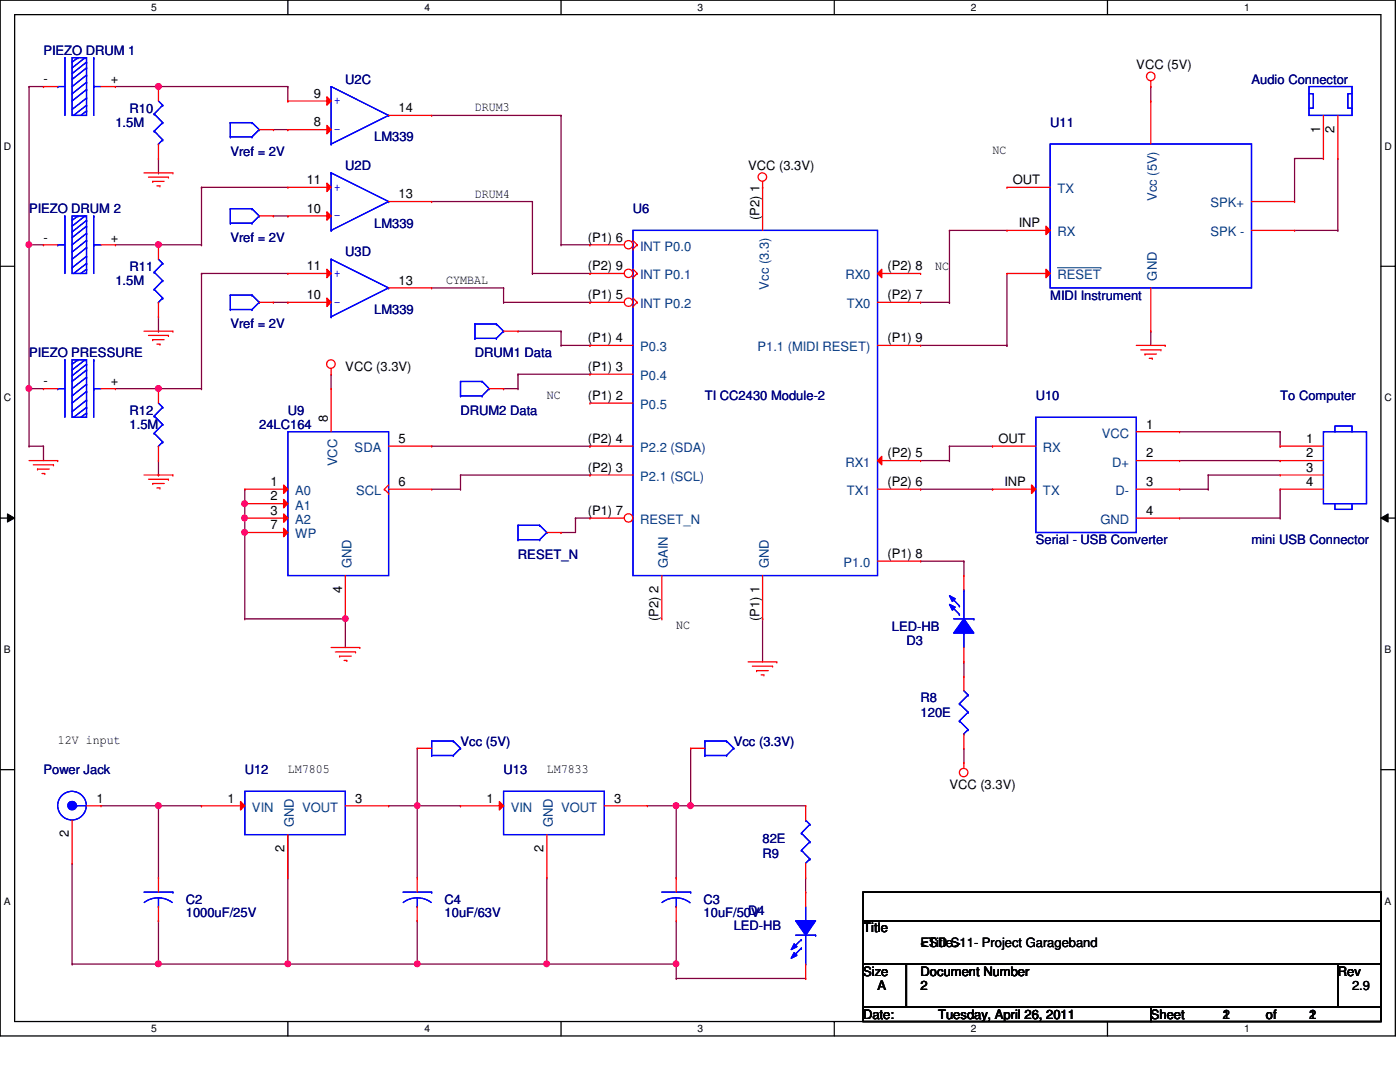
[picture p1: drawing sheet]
<svg xmlns="http://www.w3.org/2000/svg" width="279mm" height="216mm" viewBox="0 0 279 216" stroke-linecap="round" stroke-linejoin="round" font-family="sans-serif">
<path d="M0 0h278.5v206.7h-278.5zM2.9 2.9h272.7v200.9h-272.7z" fill="none" stroke="#000" stroke-width=".25"/>
<g fill="#fff">
<path d="M30.2 .3h1.1v2.3h-1.1z"/>
<path d="M30.2 204.1h1.1v2.3h-1.1z"/>
</g>
<path d="M57.4 0v2.9M57.4 203.8v2.9" fill="none" stroke="#000" stroke-width=".25"/>
<g fill="#fff">
<path d="M84.7 .3h1.1v2.3h-1.1z"/>
<path d="M84.7 204.1h1.1v2.3h-1.1z"/>
</g>
<path d="M112 0v2.9M112 203.8v2.9" fill="none" stroke="#000" stroke-width=".25"/>
<g fill="#fff">
<path d="M139.2 .3h1.1v2.3h-1.1z"/>
<path d="M139.2 204.1h1.1v2.3h-1.1z"/>
</g>
<path d="M166.5 0v2.9M166.5 203.8v2.9" fill="none" stroke="#000" stroke-width=".25"/>
<g fill="#fff">
<path d="M193.8 .3h1.1v2.3h-1.1z"/>
<path d="M193.8 204.1h1.1v2.3h-1.1z"/>
</g>
<path d="M221 0v2.9M221 203.8v2.9" fill="none" stroke="#000" stroke-width=".25"/>
<g fill="#fff">
<path d="M248.3 .3h1.1v2.3h-1.1z"/>
<path d="M248.3 204.1h1.1v2.3h-1.1z"/>
<path d="M.8 28h1.4v2.3h-1.4z"/>
<path d="M276.3 28h1.4v2.3h-1.4z"/>
<path d="M.8 78.2h1.4v2.3h-1.4z"/>
<path d="M276.3 78.2h1.4v2.3h-1.4z"/>
</g>
<path d="M0 53.1h2.9M275.6 53.1h2.9" fill="none" stroke="#000" stroke-width=".25"/>
<g fill="#fff">
<path d="M.8 128.5h1.3v2.2h-1.3z"/>
<path d="M276.3 128.5h1.3v2.2h-1.3z"/>
</g>
<path d="M0 103.4h2.9M275.6 103.4h2.9" fill="none" stroke="#000" stroke-width=".25"/>
<path d="M1.5 102.5l1.4 .9-1.4 .8zM275.6 103.4l1.4-.9v1.7z" fill="#000"/>
<path d="M1.5 102.5l1.4 .9-1.4 .8zM275.6 103.4l1.4-.9v1.7z" fill="none" stroke="#000" stroke-width=".2"/>
<g fill="#fff">
<path d="M.8 178.7h1.3v2.2h-1.3z"/>
<path d="M276.3 178.7h1.3v2.2h-1.3z"/>
</g>
<path d="M0 153.6h2.9M275.6 153.6h2.9" fill="none" stroke="#000" stroke-width=".25"/>
<path d="M5.8 17.3h.1M5.8 17.3h2.9M5.8 17.3v60.3M5.8 48.9h.1M5.8 48.9h2.9M152.2 123.5h.1M152.2 123.5v8.6" fill="none" stroke="#800040" stroke-width=".25"/>
<circle cx="5.8" cy="77.5" r=".56" fill="#f0f"/>
<circle cx="5.8" cy="77.5" r=".56" fill="none" stroke="#f0f" stroke-width=".25"/>
<circle cx="5.8" cy="48.8" r=".56" fill="#f0f"/>
<circle cx="5.8" cy="48.8" r=".56" fill="none" stroke="#f0f" stroke-width=".25"/>
<g fill="none" stroke="#800040" stroke-width=".25">
<path d="M31.6 34.5h.1M31.6 31.6v2.9M5.8 77.6h.1M5.8 77.6h2.9M5.8 77.6v11.4M23 77.6h17.2M31.6 66.1h.1M31.6 77.6h.1M31.6 63.2v2.9M40.2 77.6h.1M5.8 89h.1M5.8 89h2.9"/>
<path d="M8.7 89h.1M8.7 89v2.9M31.6 94.8h.1M31.6 91.9v2.9"/>
</g>
<circle cx="31.6" cy="77.5" r=".56" fill="#f0f"/>
<circle cx="31.6" cy="77.5" r=".56" fill="none" stroke="#f0f" stroke-width=".25"/>
<path d="M23 48.9h17.2M31.6 48.9h.1M40.2 54.6h.1M40.2 48.9h.1M40.2 54.6v23M40.2 54.6h17.2" fill="none" stroke="#800040" stroke-width=".25"/>
<circle cx="31.6" cy="48.8" r=".56" fill="#f0f"/>
<circle cx="31.6" cy="48.8" r=".56" fill="none" stroke="#f0f" stroke-width=".25"/>
<path d="M23 17.3h34.4M31.6 17.3h.1M57.4 17.3h.1M40.2 37.4h.1M40.2 37.4v11.5M40.2 37.4h17.2" fill="none" stroke="#800040" stroke-width=".25"/>
<circle cx="31.6" cy="17.2" r=".57" fill="#f0f"/>
<circle cx="31.6" cy="17.2" r=".57" fill="none" stroke="#f0f" stroke-width=".25"/>
<g fill="none" stroke="#800040" stroke-width=".25">
<path d="M57.4 17.3v2.9M54.6 25.9h2.8M57.4 20.2h.1M57.4 25.9h.1M86.1 23h25.9M112 23h.1M112 23v25.9M54.6 43.1h2.8M57.4 43.1h.1M86.1 40.2h20.2M86.1 57.4h14.4M100.5 57.4h.1"/>
<path d="M100.5 57.4v2.9M106.3 40.2h.1M106.3 54.6h.1M106.3 40.2v14.4M106.3 54.6h11.4M112 48.9h.1M112 48.9h5.7M117.7 48.9h.1M117.7 54.6h.1M54.6 60.3h2.8M57.4 60.3h.1M66.1 74.7h.1"/>
<path d="M66.1 74.7v2.9M100.5 60.3h.1M100.5 60.3h17.2M117.7 60.3h.1M112 106.3h.1M114.9 103.4h.1M114.9 103.4v2.9h-2.9M114.9 103.4h2.8M48.9 123.5h.1M48.9 123.5h20M68.9 123.5h.1M68.9 123.5v5.7"/>
</g>
<circle cx="68.9" cy="123.4" r=".56" fill="#f0f"/>
<circle cx="68.9" cy="123.4" r=".56" fill="none" stroke="#f0f" stroke-width=".25"/>
<path d="M48.9 106.3h.1M48.9 106.3v17.2" fill="none" stroke="#800040" stroke-width=".25"/>
<circle cx="48.8" cy="106.2" r=".56" fill="#f0f"/>
<circle cx="48.8" cy="106.2" r=".56" fill="none" stroke="#f0f" stroke-width=".25"/>
<path d="M48.9 103.4h.1M48.9 100.5h.1M48.9 100.5v5.8" fill="none" stroke="#800040" stroke-width=".25"/>
<circle cx="48.8" cy="103.4" r=".56" fill="#f0f"/>
<circle cx="48.8" cy="103.4" r=".56" fill="none" stroke="#f0f" stroke-width=".25"/>
<circle cx="48.8" cy="100.5" r=".56" fill="#f0f"/>
<circle cx="48.8" cy="100.5" r=".56" fill="none" stroke="#f0f" stroke-width=".25"/>
<g fill="none" stroke="#800040" stroke-width=".25">
<path d="M229.7 17.3h.1M229.7 17.3v2.9M258.4 31.6h.1M258.4 31.6v8.6M258.4 31.6h5.7M264.1 31.6h.1M267 31.6h.1M267 31.6v14.4M189.5 46h.1M189.5 46v14.3M189.5 46h11.5M201 54.6v14.3"/>
<path d="M258.4 46h8.6M267 46h.1M183.7 60.3h5.8M183.7 68.9h17.3M189.5 60.3h.1M201 68.9h.1M229.7 66.1h.1M229.7 66.1v2.8M48.9 97.6h.1M48.9 97.6v2.9M86.1 89h31.6M86.1 97.6h5.8"/>
<path d="M91.9 97.6h.1M91.9 94.8h.1M91.9 94.8h25.8M91.9 94.8v2.8M117.7 89h.1M117.7 94.8h.1M183.7 91.9h5.8M183.7 97.6h14.4M189.5 91.9h.1M189.5 89h.1M189.5 89v2.9M189.5 89h8.6"/>
<path d="M198.1 89h.1M198.1 97.6h.1M235.4 97.6h.1M235.4 91.9h20.1M235.4 97.6h5.7M235.4 86.1h20.1M241.1 94.8h.1M241.1 97.6h.1M241.1 94.8h14.4M241.1 94.8v2.8M255.5 91.9h.1M255.5 86.1h.1"/>
<path d="M255.5 89h.1M255.5 97.6h.1M255.5 86.1v2.9M255.5 97.6v5.8M183.7 112h8.7M192.4 112h.1M192.4 114.9h.1M192.4 112v2.9M235.4 103.4h20.1M255.5 103.4h.1M192.4 132.1h.1M192.4 132.1v2.9"/>
<path d="M192.4 149.3h.1M192.4 149.3v2.9M20.2 160.8h11.4M31.6 160.8h.1"/>
</g>
<circle cx="31.6" cy="160.8" r=".57" fill="#f0f"/>
<circle cx="31.6" cy="160.8" r=".57" fill="none" stroke="#f0f" stroke-width=".25"/>
<path d="M31.6 160.8h.1M31.6 160.8v14.3M31.6 160.8h8.6M40.2 160.8h.1M77.6 160.8h.1M77.6 160.8h14.3M83.3 160.8h.1M83.3 160.8v14.3M91.9 160.8h.1" fill="none" stroke="#800040" stroke-width=".25"/>
<circle cx="83.3" cy="160.8" r=".56" fill="#f0f"/>
<circle cx="83.3" cy="160.8" r=".56" fill="none" stroke="#f0f" stroke-width=".25"/>
<path d="M129.2 160.8h5.8M135 160.8h.1M135 175.1h.1M135 160.8v14.3M135 192.4h.1M135 183.7v8.7" fill="none" stroke="#800040" stroke-width=".25"/>
<circle cx="134.9" cy="192.3" r=".56" fill="#f0f"/>
<circle cx="134.9" cy="192.3" r=".56" fill="none" stroke="#f0f" stroke-width=".25"/>
<path d="M109.1 192.4h.1M109.1 192.4h25.9" fill="none" stroke="#800040" stroke-width=".25"/>
<circle cx="109.1" cy="192.3" r=".56" fill="#f0f"/>
<circle cx="109.1" cy="192.3" r=".56" fill="none" stroke="#f0f" stroke-width=".25"/>
<path d="M57.4 192.4h.1M83.3 183.7h.1M83.3 183.7v8.7h-25.9" fill="none" stroke="#800040" stroke-width=".25"/>
<circle cx="83.3" cy="192.3" r=".56" fill="#f0f"/>
<circle cx="83.3" cy="192.3" r=".56" fill="none" stroke="#f0f" stroke-width=".25"/>
<circle cx="57.4" cy="192.3" r=".56" fill="#f0f"/>
<circle cx="57.4" cy="192.3" r=".56" fill="none" stroke="#f0f" stroke-width=".25"/>
<path d="M14.4 172.3h.1M14.4 172.3v20.1M57.4 166.5v25.9M14.4 192.4h.1M14.4 192.4h43M31.6 183.7h.1M31.6 192.4h.1M31.6 183.7v8.7M57.4 192.4h.1" fill="none" stroke="#800040" stroke-width=".25"/>
<circle cx="31.6" cy="192.3" r=".56" fill="#f0f"/>
<circle cx="31.6" cy="192.3" r=".56" fill="none" stroke="#f0f" stroke-width=".25"/>
<path d="M109.1 175.1v17.3M135 160.8h2.8M137.8 160.8h.1M160.8 178h.1M160.8 175.1v2.9M83.3 192.4h.1M83.3 192.4h25.8M109.1 192.4h.1M135 195.2h.1M135 192.4v2.8M135 195.2h25.8M160.8 195.2h.1" fill="none" stroke="#800040" stroke-width=".25"/>
<circle cx="134.9" cy="160.8" r=".56" fill="#f0f"/>
<circle cx="134.9" cy="160.8" r=".56" fill="none" stroke="#f0f" stroke-width=".25"/>
<circle cx="137.8" cy="160.8" r=".56" fill="#f0f"/>
<circle cx="137.8" cy="160.8" r=".56" fill="none" stroke="#f0f" stroke-width=".25"/>
<g fill="none" stroke="#800040" stroke-width=".25">
<path d="M100.5 77.6h.1M100.5 77.6h2.9M103.4 74.7h.1M103.4 77.6h.1M103.4 66.1h8.6M103.4 74.7h14.3M103.4 74.7v2.9M112 66.1h.1M112 68.9h.1M112 66.1v2.8M112 68.9h5.7M117.7 68.9h.1"/>
<path d="M83.3 149.3v11.5M137.8 149.3v11.5M83.3 160.8h.1M137.8 160.8h.1M137.8 160.8h23M160.8 160.8h.1"/>
</g>
<g fill="none" stroke="#f00" stroke-width=".25">
<path d="M229.7 17.3h.1M229.7 16.1v1.2M28.7 34.5h5.8M29.6 35.3h4M30.5 36.2h.1M30.5 36.2h2.3M31.3 37.1h.6M31.9 37.1h.1M33.6 35.3h.1M34.5 34.5h.1M152.2 37.4h.1M152.2 36.2v1.2"/>
<path d="M201 37.4h.1M201 37.4h8.6M28.7 66.1h5.8M29.6 66.9h4M30.5 67.8h.1M30.5 67.8h2.3M31.3 68.7h.6M31.9 68.7h.1M33.6 66.9h.1M34.5 66.1h.1M66.1 74.7h.1M66.1 73.5v1.2"/>
<path d="M226.8 68.9h5.7M227.7 69.8h4M228.5 70.7h.1M228.5 70.7h2.3M229.4 71.5h.6M230 71.5h.1M231.7 69.8h.1M232.5 68.9h.1M5.8 91.9h5.7M6.6 92.8h4.1M7.5 93.6h.1M7.5 93.6h2.3"/>
<path d="M8.4 94.5h.5M8.9 94.5h.1M10.7 92.8h.1M11.5 91.9h.1M28.7 94.8h5.8M29.6 95.6h4M30.5 96.5h.1M30.5 96.5h2.3M31.3 97.4h.6M31.9 97.4h.1M33.6 95.6h.1M34.5 94.8h.1"/>
<path d="M66.1 129.2h5.7M66.9 130.1h4.1M67.8 130.9h.1M67.8 130.9h2.3M68.7 131.8h.5M69.2 131.8h.1M71 130.1h.1M71.8 129.2h.1M149.3 132.1h5.7M150.2 132.9h4M151 133.8h.1M151 133.8h2.3"/>
<path d="M151.9 134.7h.5M152.4 134.7h.1M154.2 132.9h.1M155 132.1h.1M192.4 152.2h.1M192.4 152.2v1.1"/>
<circle cx="229.7" cy="15.2" r=".85"/>
<circle cx="152.1" cy="35.3" r=".84"/>
<circle cx="66" cy="72.6" r=".85"/>
<circle cx="192.3" cy="154.2" r=".84"/>
</g>
<path d="M172.3 178h103.3v5.7h-103.3zM172.3 183.7h103.3v8.7h-103.3zM172.3 192.4h8.6v8.6h-8.6zM180.9 192.4h86.1v8.6h-86.1zM267 192.4h8.6v8.6h-8.6zM172.3 201h57.4v2.8h-57.4zM229.7 201h45.9v2.8h-45.9z" fill="none" stroke="#000" stroke-width=".25"/>
<path d="M209.6 28.7h40.2v28.7h-40.2z" fill="none" stroke="#00f" stroke-width=".25"/>
<path d="M208.7 45.1l.9 .9-.9 .8z" fill="#f00"/>
<path d="M229.7 20.2h.1M229.7 20.2v8.5M201 46h.1M201 46h8.6M208.7 45.1l.9 .9-.9 .8zM229.7 57.4v8.7M229.7 66.1h.1" fill="none" stroke="#f00" stroke-width=".25"/>
<path d="M208.7 53.7l.9 .9-.9 .8z" fill="#f00"/>
<path d="M201 54.6h.1M201 54.6h8.6M208.7 53.7l.9 .9-.9 .8zM249.8 40.2h8.6M249.8 46h8.6M258.4 40.2h.1M258.4 46h.1M109.1 106.3h2.9M112 106.3h.1" fill="none" stroke="#f00" stroke-width=".25"/>
<path d="M211 53.4h8.7M219.7 53.4h.1" fill="none" stroke="#004080" stroke-width=".2"/>
<path d="M103.4 104.8h.1M103.4 107.7h.1M103.4 104.8v2.9M103.4 104.8h4.3M103.4 107.7h4.3M107.7 104.8h.1M107.7 107.7h.1M107.7 104.8l1.4 1.5M109.1 106.3h.1M109.1 106.3l-1.4 1.4M100.5 157.9h20.1v8.6h-20.1z" fill="none" stroke="#00f" stroke-width=".25"/>
<path d="M99.7 159.9l.8 .9-.8 .8z" fill="#f00"/>
<g fill="none" stroke="#f00" stroke-width=".25">
<path d="M8.7 17.3h.1M8.7 17.3h2.8M20.2 17.3h2.8M23 17.3h.1M264.1 31.6h.1M264.1 23v8.6M267 31.6h.1M267 23v8.6M51.7 43.1h2.9M54.6 43.1h.1M126.3 49.7h.1M126.3 48l.9 .9"/>
<path d="M127.2 48.9h.1M127.2 48.9l-.9 .8M100.5 66.1h2.9M103.4 66.1h.1M132.1 114.9v8.6M152.2 114.9v8.6M175.1 112h8.6M183.7 112h.1M132.1 123.5h.1M152.2 123.5h.1M83.3 149.3h.1M83.3 149.3h2.8"/>
<path d="M99.7 159.9l.8 .9-.8 .8zM137.8 149.3h.1M137.8 149.3h2.9M83.3 175.1h.1M83.3 175.1v2.9M91.9 160.8h.1M91.9 160.8h8.6M109.1 175.1h.1M109.1 166.5v8.6M120.6 160.8h8.6M129.2 160.8h.1M135 175.1h.1"/>
<path d="M135 175.1v2.9M83.3 183.7h.1M83.3 180.9v2.8M135 183.7h.1M135 180.9v2.8"/>
</g>
<g fill="none" stroke="#00f" stroke-width=".25">
<path d="M11.5 17.3h.1M11.5 17.3h1.5M13 11.5h.1M13 11.5v11.5M14.4 11.5h2.9v11.5h-2.9zM15.5 11.5h.1M15.5 11.5l-1.1 .9M17 11.5h.1M17 11.5l-2.6 2M17.3 19.6h.1M17.3 12.4h.1M17.3 17.9h.1"/>
<path d="M17.3 13.5h.1M17.3 16.4h.1M17.3 15h.1M17.3 19.6l-2.9 2.2M17.3 12.4l-2.9 2.3M17.3 17.9l-2.9 2.3M17.3 13.5l-2.9 2.3M17.3 16.4l-2.9 2.3M17.3 15l-2.9 2.3M18.7 17.3h.1M18.7 11.5h.1M18.7 11.5v11.5"/>
<path d="M18.7 17.3h1.5M261.2 17.3h8.6v5.7h-8.6zM261.2 18.7h.9v2.9h-.9M269.8 18.7h-.8v2.9h.8M17.3 22.1h.1M17.3 21h.1M17.3 22.1l-1.2 .9M17.3 21l-2.6 2M46 41.7h.1M46 44.5h.1M46 41.7v2.8M46 41.7h4.3"/>
<path d="M46 44.5h4.3M50.3 41.7h.1M50.3 44.5h.1M50.3 41.7l1.4 1.4M51.7 43.1h.1M51.7 43.1l-1.4 1.4M126.3 46h48.8v68.9h-48.8zM94.8 64.6h.1M94.8 67.5h.1M94.8 64.6v2.9M94.8 64.6h4.3M94.8 67.5h4.3"/>
<path d="M99.1 64.6h.1M99.1 67.5h.1M99.1 64.6l1.4 1.5M100.5 66.1h.1M100.5 66.1l-1.4 1.4M86.1 150.7h.1M86.1 147.9h.1M86.1 147.9h4.4M86.1 150.7h4.4M86.1 147.9v2.8M90.5 147.9h.1M90.5 150.7h.1"/>
<path d="M90.5 147.9l1.4 1.4M91.9 149.3h.1M91.9 149.3l-1.4 1.4M140.7 150.7h.1M140.7 147.9h.1M140.7 147.9v2.8M140.7 147.9h4.3M140.7 150.7h4.3M145 147.9h.1M145 150.7h.1M145 147.9l1.4 1.4M146.4 149.3h.1"/>
<path d="M146.4 149.3l-1.4 1.4M80.4 178h5.7M83.3 179.2l1.4 .2 1.4 .7M83.3 179.2l-1.5 .2-1.3 .7M83.3 179.2v1.7M86.1 178h.1M132.1 178h5.7M135 179.2l1.4 .2 1.3 .7M135 179.2l-1.6 .2-1.3 .7M135 179.2v1.7M137.8 178h.1M83.3 180.9h.1"/>
<path d="M135 180.9h.1"/>
</g>
<circle cx="125.4" cy="48.8" r=".84" fill="#fff"/>
<g fill="none" stroke="#f00" stroke-width=".25">
<path d="M117.7 48.9h.1M117.7 48.9h6.9M126.3 55.4h.1M126.3 53.7l.9 .9M127.2 54.6h.1M127.2 54.6l-.9 .8"/>
<circle cx="125.4" cy="48.8" r=".84"/>
</g>
<circle cx="125.4" cy="54.5" r=".84" fill="#fff"/>
<g fill="none" stroke="#f00" stroke-width=".25">
<path d="M117.7 54.6h.1M117.7 54.6h6.9M117.7 68.9h.1M117.7 74.7h.1M117.7 68.9h8.6M117.7 74.7h8.6M175.1 68.9h8.6M183.7 68.9h.1M117.7 80.4h.1M117.7 94.8h.1M117.7 89h.1M117.7 80.4h8.6"/>
<path d="M117.7 94.8h8.6M117.7 89h8.6"/>
<circle cx="125.4" cy="54.5" r=".84"/>
</g>
<path d="M176 53.7v1.7l-.9-.8z" fill="#f00"/>
<path d="M175.1 54.6h8.6M176 53.7v1.7l-.9-.8zM183.7 54.6h.1M175.1 60.3h8.6M183.7 60.3h.1" fill="none" stroke="#f00" stroke-width=".25"/>
<path d="M175.1 91.9l.9-.8v1.7z" fill="#f00"/>
<path d="M152.2 37.4h.1M152.2 37.4v8.6M175.1 91.9l.9-.8v1.7zM175.1 91.9h8.6M175.1 97.6h8.6M183.7 91.9h.1M183.7 97.6h.1" fill="none" stroke="#f00" stroke-width=".25"/>
<circle cx="125.4" cy="103.4" r=".84" fill="#fff"/>
<g fill="none" stroke="#f00" stroke-width=".25">
<path d="M126.3 59.5l.9 .8M126.3 61.2h.1M127.2 60.3h.1M127.2 60.3l-.9 .9M117.7 103.4h.1M117.7 103.4h6.9"/>
<circle cx="125.4" cy="103.4" r=".84"/>
</g>
<circle cx="125.4" cy="60.3" r=".84" fill="#fff"/>
<g fill="none" stroke="#f00" stroke-width=".25">
<path d="M51.7 25.9h2.9M54.6 25.9h.1M97.6 77.6h2.9M100.5 77.6h.1M117.7 60.3h.1M117.7 60.3h6.9M31.6 175.1h.1M31.6 175.1v2.9M31.6 183.7h.1M31.6 180.9v2.8"/>
<circle cx="125.4" cy="60.3" r=".84"/>
</g>
<g fill="none" stroke="#00f" stroke-width=".25">
<path d="M46 24.5h.1M46 27.3h.1M46 24.5v2.8M46 24.5h4.3M46 27.3h4.3M50.3 24.5h.1M50.3 27.3h.1M50.3 24.5l1.4 1.4M51.7 25.9h.1M51.7 25.9l-1.4 1.4M66.1 34.5h.1M66.1 34.5l11.5 5.7"/>
<path d="M66.1 34.5v11.5M66.1 46h.1M77.6 40.2h.1M77.6 40.2l-11.5 5.8M91.9 76.1h.1M91.9 79h.1M91.9 76.1v2.9M91.9 76.1h4.3M91.9 79h4.3M96.2 76.1h.1M96.2 79h.1M96.2 76.1l1.4 1.5"/>
<path d="M97.6 77.6h.1M97.6 77.6l-1.4 1.4M28.7 178h5.8M31.6 179.2l1.5 .2 1.3 .7M31.6 179.2l-1.5 .2-1.3 .7M31.6 179.2v1.7M34.5 178h.1M31.6 180.9h.1"/>
</g>
<path d="M65.2 36.5l.9 .9-.9 .8z" fill="#f00"/>
<path d="M57.4 37.4h.1M57.4 37.4h8.7M65.2 36.5l.9 .9-.9 .8z" fill="none" stroke="#f00" stroke-width=".25"/>
<path d="M65.2 42.2l.9 .9-.9 .8z" fill="#f00"/>
<path d="M57.4 43.1h.1M57.4 43.1h8.7M65.2 42.2l.9 .9-.9 .8zM77.6 40.2h8.5M86.1 40.2h.1" fill="none" stroke="#f00" stroke-width=".25"/>
<path d="M66.1 17.3h.1M66.1 17.3l11.5 5.7M66.1 17.3v11.4M66.1 28.7h.1M77.6 23h.1M77.6 23l-11.5 5.7" fill="none" stroke="#00f" stroke-width=".25"/>
<path d="M65.2 19.3l.9 .9-.9 .8z" fill="#f00"/>
<path d="M65.2 19.3l.9 .9-.9 .8zM57.4 20.2h.1M57.4 20.2h8.7" fill="none" stroke="#f00" stroke-width=".25"/>
<path d="M65.2 25l.9 .9-.9 .8z" fill="#f00"/>
<g fill="none" stroke="#f00" stroke-width=".25">
<path d="M31.6 17.3h.1M31.6 17.3v2.9M31.6 31.6h.1M31.6 28.7v2.9M57.4 25.9h.1M57.4 25.9h8.7M65.2 25l.9 .9-.9 .8zM77.6 23h8.5M86.1 23h.1M31.6 48.9h.1M31.6 48.9v2.8M31.6 63.2h.1"/>
<path d="M31.6 60.3v2.9M160.8 175.1h.1M160.8 160.8h.1M160.8 160.8v2.9M160.8 172.3v2.8"/>
</g>
<g fill="none" stroke="#00f" stroke-width=".25">
<path d="M30.8 22.7h.1M30.8 26.2h.1M30.8 22.7l1.7 1.8M30.8 26.2l1.7 1.7M31.6 28.7h.1M31.6 20.2l.9 .8M32.5 21h.1M32.5 24.5h.1M32.5 27.9h.1M32.5 21l-1.7 1.7M32.5 24.5l-1.7 1.7M32.5 27.9l-.9 .8"/>
<path d="M30.8 54.3h.1M30.8 57.7h.1M30.8 54.3l1.7 1.7M30.8 57.7l1.7 1.8M31.6 51.7l.9 .9M32.5 52.6h.1M32.5 56h.1M32.5 59.5h.1M32.5 52.6l-1.7 1.7M32.5 56l-1.7 1.7M32.5 59.5l-.9 .8M66.1 51.7h.1"/>
<path d="M66.1 51.7l11.5 5.7M66.1 51.7v11.5M77.6 57.4h.1M77.6 57.4l-11.5 5.8M31.6 60.3h.1M66.1 63.2h.1M159.9 169.7h.1M159.9 166.2h.1M159.9 169.7l1.7 1.7M159.9 166.2l1.7 1.8M160.8 163.7h.1M160.8 163.7l.8 .8"/>
<path d="M161.6 171.4h.1M161.6 168h.1M161.6 164.5h.1M161.6 171.4l-.8 .9M161.6 168l-1.7 1.7M161.6 164.5l-1.7 1.7"/>
</g>
<path d="M65.2 53.7l.9 .9-.9 .8z" fill="#f00"/>
<path d="M57.4 54.6h.1M57.4 54.6h8.7M65.2 53.7l.9 .9-.9 .8z" fill="none" stroke="#f00" stroke-width=".25"/>
<path d="M65.2 59.5l.9 .8-.9 .9z" fill="#f00"/>
<path d="M65.2 59.5l.9 .8-.9 .9zM77.6 57.4h8.5M86.1 57.4h.1M57.4 60.3h.1M57.4 60.3h8.7" fill="none" stroke="#f00" stroke-width=".25"/>
<circle cx="14.4" cy="160.8" r=".84" fill="#00f"/>
<g fill="none" stroke="#00f" stroke-width=".25">
<path d="M15.3 160.8h.1M15.3 160.8h2"/>
<circle cx="14.4" cy="160.8" r="2.86"/>
<circle cx="14.4" cy="160.8" r=".84"/>
</g>
<circle cx="14.4" cy="160.8" r=".84" fill="#00f"/>
<g fill="none" stroke="#00f" stroke-width=".25">
<path d="M15.3 160.8h.1M15.3 160.8h2M158.8 186.6h4M160.8 183.7h.1M160.8 192.4h.1M160.8 180.9v2.8M160.8 186.6v5.8M162.8 186.6h.1"/>
<circle cx="14.4" cy="160.8" r="2.86"/>
<circle cx="14.4" cy="160.8" r=".84"/>
</g>
<path d="M14.4 172.3h.1M14.4 163.7v8.6M17.3 160.8h2.9M20.2 160.8h.1" fill="none" stroke="#f00" stroke-width=".25"/>
<path d="M158.8 183.7h4l-2 2.9z" fill-rule="evenodd" fill="#00f"/>
<path d="M158.8 183.7h4l-2 2.9z" fill="none" stroke="#00f" stroke-width=".25"/>
<path d="M158.5 190.1l.5 .5-1.1 .6z" fill-rule="evenodd" fill="#00f"/>
<path d="M158.5 190.1l.5 .5-1.1 .6z" fill="none" stroke="#00f" stroke-width=".25"/>
<path d="M158.5 188.3l.5 .6-1.1 .6z" fill-rule="evenodd" fill="#00f"/>
<path d="M158.5 188.3l.5 .6-1.1 .6zM158.8 186.6h4M159.9 187.5h.1M159.9 189.2h.1M159.9 187.5l-1.7 1.7M159.9 189.2l-1.7 1.7M160.8 183.7h.1M160.8 192.4h.1M160.8 180.9v2.8M160.8 186.6v5.8M162.8 186.6h.1" fill="none" stroke="#00f" stroke-width=".25"/>
<path d="M158.8 183.7h4l-2 2.9z" fill-rule="evenodd" fill="#00f"/>
<path d="M158.8 183.7h4l-2 2.9z" fill="none" stroke="#00f" stroke-width=".25"/>
<path d="M158.5 190.1l.5 .5-1.1 .6z" fill-rule="evenodd" fill="#00f"/>
<path d="M158.5 190.1l.5 .5-1.1 .6z" fill="none" stroke="#00f" stroke-width=".25"/>
<path d="M158.5 188.3l.5 .6-1.1 .6z" fill-rule="evenodd" fill="#00f"/>
<g fill="none" stroke="#00f" stroke-width=".25">
<path d="M30.8 83h.1M30.8 86.4h.1M30.8 83l1.7 1.7M30.8 86.4l1.7 1.8M31.6 89h.1M31.6 80.4l.9 .9M32.5 81.3h.1M32.5 84.7h.1M32.5 88.2h.1M32.5 81.3l-1.7 1.7M32.5 84.7l-1.7 1.7M32.5 88.2l-.9 .8"/>
<path d="M264.1 86.1h8.6v14.4h-8.6zM266.4 86.1v-1.1h3.4v1.1M192.4 117.7h.1M192.4 117.7v5.8M266.4 100.5v1.1h3.4v-1.1M190.3 123.5h4.1M192.4 126.3h.1M192.4 137.8l.8 .9M192.4 126.3v2.9M193.2 138.7h.1M193.2 138.7l-1.7 1.7M194.4 123.5h.1"/>
<path d="M191.5 140.4h.1M191.5 143.8h.1M191.5 140.4l1.7 1.7M191.5 143.8l1.7 1.8M192.4 146.4h.1M193.2 142.1h.1M193.2 145.6h.1M193.2 142.1l-1.7 1.7M193.2 145.6l-.8 .8M158.5 188.3l.5 .6-1.1 .6zM159.9 187.5h.1M159.9 189.2h.1"/>
<path d="M159.9 187.5l-1.7 1.7M159.9 189.2l-1.7 1.7"/>
</g>
<g fill="none" stroke="#f00" stroke-width=".25">
<path d="M31.6 77.6h.1M31.6 77.6v2.8M31.6 91.9h.1M31.6 89v2.9M255.5 89h.1M255.5 91.9h.1M255.5 94.8h.1M255.5 97.6h.1M255.5 89h8.6M255.5 91.9h8.6M255.5 94.8h8.6M255.5 97.6h8.6"/>
<path d="M192.4 135h.1M192.4 135v2.8M192.4 149.3h.1M192.4 146.4v2.9M160.8 178h.1M160.8 178v2.9M160.8 195.2h.1M160.8 192.4v2.8"/>
</g>
<path d="M192.4 123.5l2 2.8h-4.1z" fill-rule="evenodd" fill="#00f"/>
<path d="M192.4 123.5l2 2.8h-4.1z" fill="none" stroke="#00f" stroke-width=".25"/>
<path d="M189.5 118.9l1.1 .6-.5 .5z" fill-rule="evenodd" fill="#00f"/>
<path d="M189.5 118.9l1.1 .6-.5 .5z" fill="none" stroke="#00f" stroke-width=".25"/>
<path d="M189.5 120.6l1.1 .6-.5 .6z" fill-rule="evenodd" fill="#00f"/>
<path d="M189.8 119.2l1.7 1.7M192.4 117.7h.1M192.4 117.7v5.8M189.5 120.6l1.1 .6-.5 .6zM189.8 120.9l1.7 1.7M190.3 123.5h4.1M191.5 122.6h.1M191.5 120.9h.1M192.4 126.3h.1M192.4 126.3v2.9M194.4 123.5h.1" fill="none" stroke="#00f" stroke-width=".25"/>
<path d="M192.4 123.5l2 2.8h-4.1z" fill-rule="evenodd" fill="#00f"/>
<path d="M192.4 123.5l2 2.8h-4.1z" fill="none" stroke="#00f" stroke-width=".25"/>
<path d="M189.5 118.9l1.1 .6-.5 .5z" fill-rule="evenodd" fill="#00f"/>
<path d="M189.5 118.9l1.1 .6-.5 .5z" fill="none" stroke="#00f" stroke-width=".25"/>
<path d="M189.5 120.6l1.1 .6-.5 .6z" fill-rule="evenodd" fill="#00f"/>
<g fill="none" stroke="#00f" stroke-width=".25">
<path d="M46 58.9h.1M46 58.9v2.9M46 58.9h4.3M50.3 58.9h.1M50.3 58.9l1.4 1.4M11.5 77.6h.1M11.5 77.6h1.5M13 71.8h.1M13 71.8v11.5M14.4 71.8h2.9v11.5h-2.9zM15.5 71.8h.1M15.5 71.8l-1.1 .9"/>
<path d="M17 71.8h.1M17 71.8l-2.6 2M17.3 79.8h.1M17.3 72.7h.1M17.3 78.1h.1M17.3 73.8h.1M17.3 76.7h.1M17.3 75.3h.1M17.3 79.8l-2.9 2.3M17.3 72.7l-2.9 2.3M17.3 78.1l-2.9 2.3M17.3 73.8l-2.9 2.3"/>
<path d="M17.3 76.7l-2.9 2.3M17.3 75.3l-2.9 2.3M18.7 77.6h.1M18.7 71.8h.1M18.7 71.8v11.5M18.7 77.6h1.5M46 61.8h.1M46 61.8h4.3M50.3 61.8h.1M51.7 60.3h.1M51.7 60.3l-1.4 1.5M17.3 82.4h.1"/>
<path d="M17.3 81.3h.1M17.3 82.4l-1.2 .9M17.3 81.3l-2.6 2M57.4 86.1h20.2v28.8h-20.2zM189.8 119.2l1.7 1.7M189.5 120.6l1.1 .6-.5 .6zM189.8 120.9l1.7 1.7M191.5 122.6h.1M191.5 120.9h.1"/>
</g>
<g fill="none" stroke="#f00" stroke-width=".25">
<path d="M8.7 77.6h.1M8.7 77.6h2.8M20.2 77.6h2.8M23 77.6h.1M51.7 60.3h2.9M54.6 60.3h.1M66.1 77.6h.1M66.1 77.6v8.5M76.7 97.6h.1M76.7 97.6l.9 .9M77.6 98.5h.1M77.6 89h8.5"/>
<path d="M77.6 96.8l-.9 .8M77.6 97.6h8.5M86.1 89h.1M86.1 97.6h.1M192.4 114.9h.1M192.4 114.9v2.8M192.4 132.1h.1M192.4 129.2v2.9"/>
</g>
<path d="M56.6 96.8l.8 .8-.8 .9z" fill="#f00"/>
<path d="M48.9 97.6h.1M48.9 97.6h8.5M56.6 96.8l.8 .8-.8 .9z" fill="none" stroke="#f00" stroke-width=".25"/>
<path d="M56.6 99.7l.8 .8-.8 .8z" fill="#f00"/>
<path d="M56.6 99.7l.8 .8-.8 .8zM48.9 100.5h.1M48.9 100.5h8.5" fill="none" stroke="#f00" stroke-width=".25"/>
<path d="M56.6 102.5l.8 .9-.8 .8z" fill="#f00"/>
<path d="M48.9 103.4h.1M48.9 103.4h8.5M56.6 102.5l.8 .9-.8 .8z" fill="none" stroke="#f00" stroke-width=".25"/>
<path d="M56.6 105.4l.8 .9-.8 .8z" fill="#f00"/>
<path d="M48.9 106.3h.1M48.9 106.3h8.5M56.6 105.4l.8 .9-.8 .8zM68.9 114.9v8.6M68.9 123.5h.1" fill="none" stroke="#f00" stroke-width=".25"/>
<path d="M48.9 157.9h20v8.6h-20z" fill="none" stroke="#00f" stroke-width=".25"/>
<path d="M48 159.9l.9 .9-.9 .8z" fill="#f00"/>
<path d="M198.1 89h.1M198.1 89h8.6M226.8 103.4h8.6M235.4 103.4h.1M48 159.9l.9 .9-.9 .8zM40.2 160.8h.1M40.2 160.8h8.7M57.4 175.1h.1M57.4 166.5v8.6M68.9 160.8h8.7M77.6 160.8h.1" fill="none" stroke="#f00" stroke-width=".25"/>
<path d="M206.7 83.3h20.1v23h-20.1z" fill="none" stroke="#00f" stroke-width=".25"/>
<path d="M205.9 96.8l.8 .8-.8 .9z" fill="#f00"/>
<g fill="none" stroke="#f00" stroke-width=".25">
<path d="M8.7 48.9h.1M8.7 48.9h2.8M20.2 48.9h2.8M23 48.9h.1M198.1 97.6h.1M198.1 97.6h8.6M205.9 96.8l.8 .8-.8 .9zM226.8 97.6h8.6M226.8 91.9h8.6M226.8 86.1h8.6M235.4 91.9h.1M235.4 97.6h.1"/>
<path d="M235.4 86.1h.1"/>
</g>
<g fill="none" stroke="#00f" stroke-width=".25">
<path d="M11.5 48.9h.1M11.5 48.9h1.5M13 43.1h.1M13 43.1v11.5M14.4 43.1h2.9v11.5h-2.9zM15.5 43.1h.1M15.5 43.1l-1.1 .9M17 43.1h.1M17 43.1l-2.6 2M17.3 53.7h.1M17.3 52.6h.1M17.3 51.1h.1"/>
<path d="M17.3 44h.1M17.3 49.4h.1M17.3 45.1h.1M17.3 48h.1M17.3 46.6h.1M17.3 53.7l-1.2 .9M17.3 52.6l-2.6 2M17.3 51.1l-2.9 2.3M17.3 44l-2.9 2.3M17.3 49.4l-2.9 2.3M17.3 45.1l-2.9 2.3M17.3 48l-2.9 2.3"/>
<path d="M17.3 46.6l-2.9 2.3M18.7 48.9h.1M18.7 43.1h.1M18.7 43.1v11.5M18.7 48.9h1.5"/>
</g>
<circle cx="5.8" cy="77.5" r=".56" fill="#f0f"/>
<circle cx="5.8" cy="77.5" r=".56" fill="none" stroke="#f0f" stroke-width=".25"/>
<circle cx="5.8" cy="48.8" r=".56" fill="#f0f"/>
<circle cx="5.8" cy="48.8" r=".56" fill="none" stroke="#f0f" stroke-width=".25"/>
<circle cx="31.6" cy="77.5" r=".56" fill="#f0f"/>
<circle cx="31.6" cy="77.5" r=".56" fill="none" stroke="#f0f" stroke-width=".25"/>
<circle cx="31.6" cy="48.8" r=".56" fill="#f0f"/>
<circle cx="31.6" cy="48.8" r=".56" fill="none" stroke="#f0f" stroke-width=".25"/>
<circle cx="31.6" cy="17.2" r=".57" fill="#f0f"/>
<circle cx="31.6" cy="17.2" r=".57" fill="none" stroke="#f0f" stroke-width=".25"/>
<circle cx="68.9" cy="123.4" r=".56" fill="#f0f"/>
<circle cx="68.9" cy="123.4" r=".56" fill="none" stroke="#f0f" stroke-width=".25"/>
<circle cx="48.8" cy="106.2" r=".56" fill="#f0f"/>
<circle cx="48.8" cy="106.2" r=".56" fill="none" stroke="#f0f" stroke-width=".25"/>
<circle cx="48.8" cy="103.4" r=".56" fill="#f0f"/>
<circle cx="48.8" cy="103.4" r=".56" fill="none" stroke="#f0f" stroke-width=".25"/>
<circle cx="48.8" cy="100.5" r=".56" fill="#f0f"/>
<circle cx="48.8" cy="100.5" r=".56" fill="none" stroke="#f0f" stroke-width=".25"/>
<circle cx="31.6" cy="160.8" r=".57" fill="#f0f"/>
<circle cx="31.6" cy="160.8" r=".57" fill="none" stroke="#f0f" stroke-width=".25"/>
<circle cx="83.3" cy="160.8" r=".56" fill="#f0f"/>
<circle cx="83.3" cy="160.8" r=".56" fill="none" stroke="#f0f" stroke-width=".25"/>
<circle cx="134.9" cy="192.3" r=".56" fill="#f0f"/>
<circle cx="134.9" cy="192.3" r=".56" fill="none" stroke="#f0f" stroke-width=".25"/>
<circle cx="109.1" cy="192.3" r=".56" fill="#f0f"/>
<circle cx="109.1" cy="192.3" r=".56" fill="none" stroke="#f0f" stroke-width=".25"/>
<circle cx="83.3" cy="192.3" r=".56" fill="#f0f"/>
<circle cx="83.3" cy="192.3" r=".56" fill="none" stroke="#f0f" stroke-width=".25"/>
<circle cx="57.4" cy="192.3" r=".56" fill="#f0f"/>
<circle cx="57.4" cy="192.3" r=".56" fill="none" stroke="#f0f" stroke-width=".25"/>
<circle cx="31.6" cy="192.3" r=".56" fill="#f0f"/>
<circle cx="31.6" cy="192.3" r=".56" fill="none" stroke="#f0f" stroke-width=".25"/>
<circle cx="134.9" cy="160.8" r=".56" fill="#f0f"/>
<circle cx="134.9" cy="160.8" r=".56" fill="none" stroke="#f0f" stroke-width=".25"/>
<circle cx="137.8" cy="160.8" r=".56" fill="#f0f"/>
<circle cx="137.8" cy="160.8" r=".56" fill="none" stroke="#f0f" stroke-width=".25"/>
<g font-size="2.6" fill="#000080">
<text x="8.7" y="11">PIEZO DRUM 1</text>
<text x="68.9" y="16.7">U2C</text>
<text x="249.8" y="16.7">Audio Connector</text>
<text x="25.9" y="22.5">R10</text>
<text x="23" y="25.4">1.5M</text>
<text x="74.7" y="28.2">LM339</text>
<text x="209.6" y="25.4">U11</text>
<text x="46" y="31.1">Vref = 2V</text>
<text x="68.9" y="34">U2D</text>
<text x="5.8" y="42.5">PIEZO DRUM 2</text>
<text x="74.7" y="45.4">LM339</text>
<text x="126.3" y="42.5">U6</text>
<text x="46" y="48.3">Vref = 2V</text>
<text x="68.9" y="51.2">U3D</text>
<text x="23" y="56.9">1.5M</text>
<text x="25.9" y="54.1">R11</text>
<text x="209.6" y="59.8">MIDI Instrument</text>
<text x="46" y="65.5">Vref = 2V</text>
<text x="74.7" y="62.7">LM339</text>
<text x="5.8" y="71.2">PIEZO PRESSURE</text>
<text x="94.8" y="71.2">DRUM1 Data</text>
<text x="25.9" y="82.8">R12</text>
<text x="57.4" y="82.8">U9</text>
<text x="91.9" y="82.8">DRUM2 Data</text>
<text x="140.7" y="79.9">TI CC2430 Module-2</text>
<text x="206.7" y="79.9">U10</text>
<text x="255.5" y="79.9">To Computer</text>
<text x="25.9" y="85.6">1.5M</text>
<text x="51.7" y="85.6">24LC164</text>
<text x="103.4" y="111.5">RESET_N</text>
<text x="206.7" y="108.6">Serial - USB Converter</text>
<text x="249.8" y="108.6">mini USB Connector</text>
<text x="178" y="125.8">LED-HB</text>
<text x="180.9" y="128.7">D3</text>
<text x="183.7" y="140.2">R8</text>
<text x="183.7" y="143">120E</text>
<text x="91.9" y="148.8">Vcc (5V)</text>
<text x="146.4" y="148.8">Vcc (3.3V)</text>
<text x="8.7" y="154.5">Power Jack</text>
<text x="48.9" y="154.5">U12</text>
<text x="100.5" y="154.5">U13</text>
<text x="152.2" y="171.2">R9</text>
<text x="152.2" y="168.3">82E</text>
<text x="37.1" y="180.3">C2</text>
<text x="37.1" y="182.9">1000uF/25V</text>
<text x="88.7" y="180.3">C4</text>
<text x="88.7" y="182.9">10uF/63V</text>
<text x="140.4" y="180.3">C3</text>
<text x="140.4" y="182.9">10uF/50V</text>
<text x="146.4" y="185.5">LED-HB</text>
<text x="149.3" y="182.6">D4</text>
</g>
<g font-size="2.6">
<text x="8.7" y="16.6">-</text>
<text x="22.1" y="16.6">+</text>
<text x="226.8" y="13.8">VCC (5V)</text>
<text x="62.7" y="19.5">9</text>
<text x="79.5" y="22.4">14</text>
<text x="94.8" y="22.2">DRUM3</text>
<text x="62.7" y="25.2">8</text>
<text x="263.5" y="26.5" transform="rotate(-90 263.5 26.5)">1</text>
<text x="266.4" y="26.5" transform="rotate(-90 266.4 26.5)">2</text>
<text x="149.3" y="34">VCC (3.3V)</text>
<text x="198.1" y="30.8">NC</text>
<text x="61.2" y="36.7">11</text>
<text x="79.5" y="39.6">13</text>
<text x="94.8" y="39.5">DRUM4</text>
<text x="202.1" y="36.7">OUT</text>
<text x="61.2" y="42.5">10</text>
<text x="151.6" y="44" transform="rotate(-90 151.6 44)">(P2) 1</text>
<text x="203.3" y="45.3">INP</text>
<text x="8.7" y="48.2">-</text>
<text x="22.1" y="48.2">+</text>
<text x="61.2" y="53.9">11</text>
<text x="117.3" y="48.2">(P1) 6</text>
<text x="117.3" y="53.9">(P2) 9</text>
<text x="177.1" y="53.9">(P2) 8</text>
<text x="186.6" y="53.8">NC</text>
<text x="61.2" y="59.7">10</text>
<text x="79.5" y="56.8">13</text>
<text x="89" y="56.6">CYMBAL</text>
<text x="117.3" y="59.7">(P1) 5</text>
<text x="177.1" y="59.7">(P2) 7</text>
<text x="117.3" y="68.3">(P1) 4</text>
<text x="177.1" y="68.3">(P1) 9</text>
<text x="8.7" y="76.9">-</text>
<text x="22.1" y="76.9">+</text>
<text x="68.9" y="74.1">VCC (3.3V)</text>
<text x="117.3" y="74">(P1) 3</text>
<text x="109.1" y="79.6">NC</text>
<text x="117.3" y="79.8">(P1) 2</text>
<text x="65.4" y="84.2" transform="rotate(-90 65.4 84.2)">8</text>
<text x="79.5" y="88.4">5</text>
<text x="117.3" y="88.4">(P2) 4</text>
<text x="199.3" y="88.4">OUT</text>
<text x="228.8" y="85.5">1</text>
<text x="260.7" y="88.4">1</text>
<text x="117.3" y="94.1">(P2) 3</text>
<text x="177.1" y="91.3">(P2) 5</text>
<text x="228.8" y="91.3">2</text>
<text x="260.7" y="91.3">2</text>
<text x="260.7" y="94.1">3</text>
<text x="54" y="97">1</text>
<text x="54" y="99.9">2</text>
<text x="79.5" y="97">6</text>
<text x="177.1" y="97">(P2) 6</text>
<text x="200.4" y="97">INP</text>
<text x="228.8" y="97">3</text>
<text x="260.7" y="97">4</text>
<text x="54" y="102.7">3</text>
<text x="54" y="105.6">7</text>
<text x="117.3" y="102.7">(P1) 7</text>
<text x="228.8" y="102.7">4</text>
<text x="177.1" y="111.3">(P1) 8</text>
<text x="68.3" y="118.3" transform="rotate(-90 68.3 118.3)">4</text>
<text x="131.4" y="123.9" transform="rotate(-90 131.4 123.9)">(P2) 2</text>
<text x="135" y="125.6">NC</text>
<text x="151.6" y="123.9" transform="rotate(-90 151.6 123.9)">(P1) 1</text>
<text x="11.5" y="148.5">12V input</text>
<text x="57.4" y="154.3">LM7805</text>
<text x="109.1" y="154.3">LM7833</text>
<text x="19.3" y="160.1">1</text>
<text x="45.4" y="160.1">1</text>
<text x="70.9" y="160.1">3</text>
<text x="97.1" y="160.1">1</text>
<text x="122.6" y="160.1">3</text>
<text x="189.5" y="157.4">VCC (3.3V)</text>
<text x="13.8" y="167.1" transform="rotate(-90 13.8 167.1)">2</text>
<text x="56.8" y="170" transform="rotate(-90 56.8 170)">2</text>
<text x="108.5" y="170" transform="rotate(-90 108.5 170)">2</text>
<text x="172.3" y="186.1">Title</text>
<text x="183.7" y="188.9">ESD S11- Project Garageband</text>
<text x="183.7" y="188.9">&lt;Title&gt;</text>
<text x="172.3" y="194.7">Size</text>
<text x="175.1" y="197.6">A</text>
<text x="183.7" y="194.7">Document Number</text>
<text x="183.7" y="197.6">2</text>
<text x="267" y="194.7">Rev</text>
<text x="269.8" y="197.6">2.9</text>
<text x="172.3" y="203.3">Date:</text>
<text x="187.2" y="203.3">Tuesday, April 26, 2011</text>
<text x="229.7" y="203.3">Sheet</text>
<text x="244" y="203.3">2</text>
<text x="244" y="203.3">1</text>
<text x="252.6" y="203.3">of</text>
<text x="261.2" y="203.3">2</text>
<text x="261.2" y="203.3">1</text>
</g>
<g font-size="2.6" fill="#00f">
<text x="66.6" y="20.8">+</text>
<text x="66.6" y="26.5">-</text>
<text x="66.6" y="38">+</text>
<text x="66.6" y="43.7">-</text>
<text x="66.6" y="55.2">+</text>
<text x="66.6" y="61">-</text>
</g>
<g font-size="2.6" fill="#004080">
<text x="211" y="38.6">TX</text>
<text x="230.9" y="40.1" transform="rotate(-90 230.9 40.1)">Vcc (5V)</text>
<text x="241.6" y="41.4">SPK+</text>
<text x="211" y="47.2">RX</text>
<text x="241.6" y="47.2">SPK -</text>
<text x="127.8" y="50">INT P0.0</text>
<text x="127.8" y="55.8">INT P0.1</text>
<text x="153.4" y="57.8" transform="rotate(-90 153.4 57.8)">Vcc (3.3)</text>
<text x="168.7" y="55.8">RX0</text>
<text x="211" y="55.8">RESET</text>
<text x="230.9" y="56" transform="rotate(-90 230.9 56)">GND</text>
<text x="127.8" y="61.5">INT P0.2</text>
<text x="169" y="61.5">TX0</text>
<text x="127.8" y="70.1">P0.3</text>
<text x="151.2" y="70.1">P1.1 (MIDI RESET)</text>
<text x="127.8" y="75.9">P0.4</text>
<text x="127.8" y="81.6">P0.5</text>
<text x="219.9" y="87.3">VCC</text>
<text x="67.3" y="93" transform="rotate(-90 67.3 93)">VCC</text>
<text x="70.8" y="90.2">SDA</text>
<text x="127.8" y="96">P2.1 (SCL)</text>
<text x="127.8" y="90.2">P2.2 (SDA)</text>
<text x="168.7" y="93.1">RX1</text>
<text x="208.2" y="90.2">RX</text>
<text x="222" y="93.1">D+</text>
<text x="58.9" y="98.8">A0</text>
<text x="58.9" y="101.7">A1</text>
<text x="71.1" y="98.8">SCL</text>
<text x="169" y="98.8">TX1</text>
<text x="208.2" y="98.8">TX</text>
<text x="222.6" y="98.8">D-</text>
<text x="58.9" y="104.6">A2</text>
<text x="58.9" y="107.4">WP</text>
<text x="127.8" y="104.6">RESET_N</text>
<text x="219.6" y="104.6">GND</text>
<text x="70.1" y="113.4" transform="rotate(-90 70.1 113.4)">GND</text>
<text x="133.3" y="113.4" transform="rotate(-90 133.3 113.4)">GAIN</text>
<text x="153.4" y="113.4" transform="rotate(-90 153.4 113.4)">GND</text>
<text x="168.4" y="113.2">P1.0</text>
<text x="50.3" y="162">VIN</text>
<text x="60.3" y="162">VOUT</text>
<text x="101.9" y="162">VIN</text>
<text x="112" y="162">VOUT</text>
<text x="58.7" y="165.1" transform="rotate(-90 58.7 165.1)">GND</text>
<text x="110.4" y="165.1" transform="rotate(-90 110.4 165.1)">GND</text>
</g>
<g font-size="2">
<text x="30.2" y="2.2">5</text>
<text x="84.7" y="2.2">4</text>
<text x="139.2" y="2.2">3</text>
<text x="193.8" y="2.2">2</text>
<text x="248.3" y="2.2">1</text>
<text x=".8" y="29.8">D</text>
<text x="276.3" y="29.8">D</text>
<text x=".8" y="80.1">C</text>
<text x="276.3" y="80.1">C</text>
<text x=".8" y="130.3">B</text>
<text x="276.3" y="130.3">B</text>
<text x=".8" y="180.5">A</text>
<text x="276.3" y="180.5">A</text>
<text x="30.2" y="206">5</text>
<text x="84.7" y="206">4</text>
<text x="139.2" y="206">3</text>
<text x="193.8" y="206">2</text>
<text x="248.3" y="206">1</text>
</g>
</svg>
